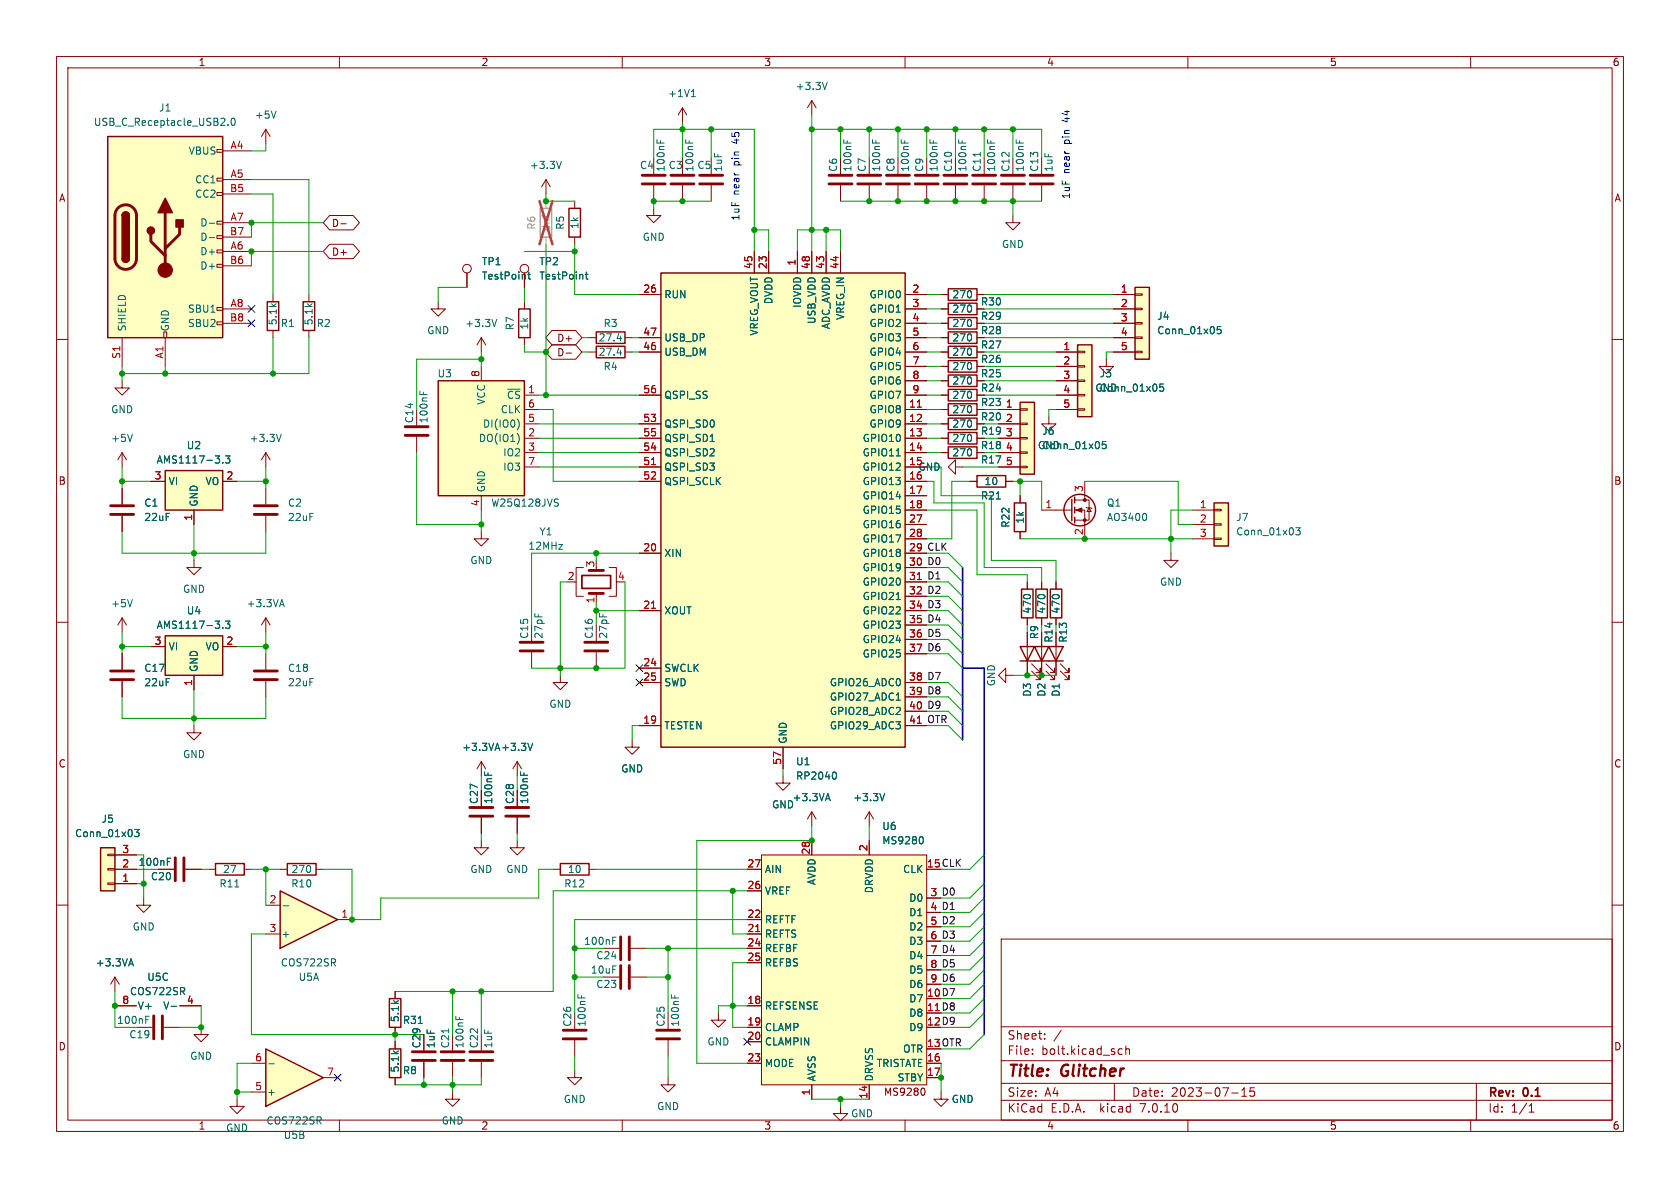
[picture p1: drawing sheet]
<svg xmlns="http://www.w3.org/2000/svg" width="297mm" height="210mm" viewBox="0 0 297 210" stroke-linecap="round" stroke-linejoin="round" font-family="sans-serif">
<g fill="none" stroke="#840000" stroke-width=".18">
<path d="M10 10h277v190h-277zM12 12h273v186h-273zM60 10v2M110 10v2M160 10v2M210 10v2M260 10v2M47 22.9l-.8 1.2M47 22.9v2.5M47 22.9l.8 1.2M148.6 32.8v2.8M153.7 32.8v2.8"/>
<path d="M158.7 32.8v2.8M163.8 32.8v2.8M168.9 32.8v2.8M174 32.8v2.8M179.1 38.1v1.3h1.2l-1.2 1.2-1.3-1.2h1.3M179.1 32.8v2.8M184.1 32.8v2.8M10 60h2M92.7 48.3v2.5M104.1 59.7h1.3M110.5 59.7h1.3M113 59.7h3.8"/>
<path d="M113 52.1h3.8M133.3 44.5v3.8M135.9 44.5v3.8M141 44.5v3.8M143.5 44.5v3.8M146 44.5v3.8M148.6 44.5v3.8M160 59.7h3.8M160 52.1h3.8M160 54.6h3.8M160 57.2h3.8M285 60h2"/>
<path d="M85.1 64.8v2.5M92.7 72.4h2.5M92.7 74.9h2.5M92.7 77.5h2.5M92.7 69.9h2.5M104.1 62.2h1.3M110.5 62.2h1.3M113 62.2h3.8M113 74.9h3.8M113 77.5h3.8M113 69.9h3.8M160 62.2h3.8"/>
<path d="M160 72.4h3.8M160 74.9h3.8M160 77.5h3.8M160 69.9h3.8M160 64.8h3.8M160 67.3h3.8M85.1 94v1.3h1.3l-1.3 1.2-1.3-1.2h1.3M85.1 87.6v2.6M92.7 80h2.5M92.7 82.6h2.5M113 80h3.8M113 82.6h3.8"/>
<path d="M113 85.1h3.8M113 97.8h3.8M160 90.2h3.8M160 92.7h3.8M160 95.3h3.8M160 80h3.8M160 82.6h3.8M160 85.1h3.8M160 87.6h3.8M160 97.8h3.8M180.3 87.6v1.3M180.3 94v1.3"/>
<path d="M184.1 90.2h5.4M190 90.2h1.8v5.1M190 88.4h2.5v3.5h-2.5M191.8 85.1v3.3M192 89.7l.2 .1h.7l.1 .1M192.5 89.8l.4 .6h-.7zM207 97.8v1.3h-1.3l1.3 1.2 1.3-1.2h-1.3M210.8 90.2h3.8M210.8 92.7h3.8M210.8 95.3h3.8M214.6 95.1h1.3v.3h-1.3zM214.6 92.6h1.3v.2h-1.3z"/>
<path d="M214.6 90h1.3v.3h-1.3zM10 110h2M94 115.3v2.8M99.1 119.4v1.3h1.2l-1.2 1.2-1.3-1.2h1.3M101.6 102.9h.3M103.1 100.3h-1.2v5.1h1.2M105.4 104.9v1.8M105.4 115.3v2.8M107.7 100.3h1.3v5.1h-1.3M113 108h3.8M113 118.1h3.8M160 108h3.8"/>
<path d="M160 100.3h3.8M160 102.9h3.8M160 105.4h3.8M160 110.5h3.8M160 113h3.8M160 115.6h3.8M177.8 119.4v-1.3l-1.3 1.3 1.3 1.3v-1.3h1.3M181.6 102.9v1.2M181.6 109.2v1.3M181.6 111.8v7.6M182.4 118.6l1.5 1.5v-.7v.7h-.8M182.4 117.3l1.5 1.6v-.8v.8h-.8"/>
<path d="M184.1 102.9v1.2M184.1 109.2v1.3M184.1 111.8v7.6M184.9 118.6l1.5 1.5v-.7v.7h-.7M184.9 117.3l1.5 1.6v-.8v.8h-.7M186.7 102.9v1.2M186.7 109.2v1.3M186.7 111.8v7.6M187.5 118.6l1.5 1.5v-.7v.7h-.8M187.5 117.3l1.5 1.6v-.8v.8h-.8M285 110h2M85.1 134.6l-.8 1.3"/>
<path d="M85.1 134.6v2.6M85.1 134.6l.8 1.3M91.4 134.6l-.7 1.3M91.4 134.6v2.6M91.4 134.6l.8 1.3M113 128.3h3.8M113 120.7h3.8M138.4 137.2v1.2h1.3l-1.3 1.3-1.2-1.3h1.2M138.4 132.1v3.8M160 128.3h3.8M160 120.7h3.8M160 123.2h3.8"/>
<path d="M160 125.7h3.8M10 160h2M19 151h1.3v.3h-1.3zM19 153.5h1.3v.3h-1.3zM19 156.1h1.3v.2h-1.3zM20.3 153.7h3.8M20.3 156.2h3.8M20.3 151.1h3.8M25.4 158.8v1.2h1.3l-1.3 1.3-1.3-1.3h1.3M27.9 153.7h2.8M32.8 153.7h2.8M85.1 148.6v1.3h1.3l-1.3 1.2-1.3-1.2h1.3"/>
<path d="M85.1 144.5v2.8M91.4 148.6v1.3h1.3l-1.3 1.2-1.2-1.2h1.2M91.4 144.5v2.8M97.8 153.7h1.3M104.1 153.7h1.3M132.1 157.5h2.5M132.1 153.7h2.5M134.6 151.1h29.2v40.7h-29.2zM143.5 143.5l-.8 1.3M143.5 143.5v2.6M143.5 148.6v2.5M143.5 143.5l.8 1.3"/>
<path d="M153.7 143.5l-.8 1.3M153.7 143.5v2.6M153.7 148.6v2.5M153.7 143.5l.7 1.3M163.8 158.8h2.6M285 160h2M20.3 172.7l-.7 1.3M20.3 172.7v2.6M20.3 172.7l.8 1.3M69.8 175.3v1.2M106.7 167.6h2.8M111.5 167.6h2.8"/>
<path d="M132.1 177.8h2.5M132.1 165.1h2.5M132.1 162.6h2.5M132.1 167.6h2.5M132.1 170.2h2.5M163.8 163.8h2.6M163.8 166.4h2.6M163.8 168.9h2.6M163.8 171.5h2.6M163.8 174h2.6M177 166h108v32h-108zM60 198v2"/>
<path d="M69.8 181.6v1.3M69.8 184.2v1.2M69.8 190.5v1.3M74.9 187.7v2.8M80 193v1.3h1.3l-1.3 1.3-1.3-1.3h1.3M80 187.7v2.8M85.1 187.7v2.8M110 198v2M132.1 188h2.5M132.1 181.6h2.5M132.1 184.2h2.5M143.5 191.8v2.5"/>
<path d="M153.7 191.8v2.5M160 198v2M162.9 192.5l.2-.2a.68 .68 0 0 1 .4 .7 .68 .68 0 0 1-.4 .6l-.2-.1-.1-.4zM163.8 188h2.6M163.8 190.5h2.6M166.4 193v1.3h1.2l-1.2 1.3-1.3-1.3h1.3M177 194.5h108M177 191.5h108M177 187.5h108M177 181.5h108M182.5 186.3v.1M182.5 185.5v.1"/>
<path d="M184.7 183.6v.1M184.7 182.8v.1M187.6 182.1l-1.3 2M197 191.5v3M197.8 186.3h.6M197.8 185.5h.6M199 185.5l.2-.1 .4 .1 .1 .9M199 184.9v1.5M210 198v2M217.7 193.2h1.2M219.5 193.8h.9M219.5 192.7l.5-.4v1.5"/>
<path d="M221.7 192.3h-.7v.7l.2-.1h.5l.1 .3-.1 .5-.2 .1-.5-.1M260 198v2M261 191.5v6.5M270.3 196.6h.9M270.3 195.5l.4-.4v1.5"/>
<circle cx="92.7" cy="47.5" r=".76"/>
</g>
<g fill="none" stroke="#006464" stroke-width=".18">
<path d="M48.8 19.6l-.4 1.3M149.2 24.7v.6M149.8 24.9v.4M154.2 24.7v.6M154.9 24.9v.4M159.3 24.7v.6M159.9 24.9v.4M164.4 24.7v.6M165 24.9v.4M169.5 24.7v.6M170.1 24.9v.4M173.3 26.9v.7"/>
<path d="M174.6 24.7v.6M175.2 24.9v.4M179.6 24.7v.6M180.3 24.9v.4M103.5 48.5h.4M103.6 48.1v1.1l.3 .1M109.1 59.8h.8M91.5 74.1a1.49 1.49 0 0 1 0 1.8M91.7 77.1v.9M109.1 62.4h.8M125.6 78h.7M98.2 88.2l.5 .1"/>
<path d="M98.5 88.9l.2 .2-.2 .4M158.4 80.6h.8M202.6 90.9l.1 .3-.1 .7M229.1 93.3h.8l-.5 .5 .4 .1v.5l-.2 .2-.5-.2M158.4 106h.8M85.7 136.4v.6M86.3 136.6v.4M92 136.4v.6M92.6 136.6v.4M94.2 131.4l-.5 1.3M147.6 136.5a.79 .79 0 0 1 0 1.2M158.4 123.8h.8"/>
<path d="M23.8 146.6h.8l-.4 .5 .3 .1v.6l-.2 .1-.5-.1M29.6 152.3h.4M29.6 151.7h.6M146 141.2h.7M146.4 140.3l.4 1.2M156.4 140.3l-.4 1.2M162.9 147.9a.79 .79 0 0 1 0 1.3M22.9 170.4h.6M23.2 169.5l.4 1.3M80.6 179.6v.6M81.2 179.8v.4M108.3 166.3h.4"/>
<path d="M108.3 165.7h.6M74 180.9h.7M79.3 181.9v.7"/>
</g>
<g fill="none" stroke="#840000" stroke-width=".25">
<path d="M105.4 58.7h5.1v2h-5.1zM116.8 48.3h43.2v83.8h-43.2zM77.5 67.3h15.2v20.3h-15.2zM105.4 61.2h5.1v2h-5.1zM179.3 88.9h2.1v5.1h-2.1zM189.5 88.3v3.8M190 87.9v1M190 89.7v1M190 91.4v1.1M214.6 88.9h2.6v7.6h-2.6zM180.3 114.3h2.6l-1.3 2.5zM180.3 116.8h7.7"/>
<path d="M180.6 104.1h2v5.1h-2zM182.9 114.3h2.5l-1.3 2.5zM183.1 104.1h2.1v5.1h-2.1zM185.4 114.3h2.6l-1.3 2.5zM185.7 104.1h2v5.1h-2zM17.8 149.9h2.5v7.6h-2.5zM99.1 152.7h5v2h-5zM68.8 176.5h2.1v5.1h-2.1zM68.8 185.4h2.1v5.1h-2.1z"/>
<circle cx="190.9" cy="90.2" r="2.79"/>
</g>
<g fill="none" stroke="#840000" stroke-width=".51">
<path d="M146.6 32.5h4M146.6 31h4M151.6 32.5h4.1M151.6 31h4.1M156.7 32.5h4.1M156.7 31h4.1M161.8 32.5h4.1M161.8 31h4.1M166.9 32.5h4M166.9 31h4M172 32.5h4M172 31h4"/>
<path d="M177 32.5h4.1M177 31h4.1M182.1 32.5h4.1M182.1 31h4.1M91.9 115.1h4.1M91.9 113.5h4.1M103.4 115.1h4M103.4 113.5h4M104.1 104.9h2.6M104.1 100.8h2.6M31 151.6v4.1M32.5 151.6v4.1"/>
<path d="M83.1 144.3h4M83.1 142.7h4M89.4 144.3h4.1M89.4 142.7h4.1M109.7 165.6v4.1M111.3 165.6v4.1M72.9 187.5h4.1M72.9 185.9h4.1M78 187.5h4M78 185.9h4M83.1 187.5h4M83.1 185.9h4"/>
</g>
<g fill="#ffffc2" stroke="#ffffc2" stroke-width=".18">
<path d="M134.6 151.1h29.2v40.7h-29.2z"/>
<path d="M214.6 88.9h2.6v7.6h-2.6z"/>
<path d="M116.8 48.3h43.2v83.8h-43.2z"/>
<path d="M77.5 67.3h15.2v20.3h-15.2z"/>
<path d="M17.8 149.9h2.5v7.6h-2.5z"/>
</g>
<path d="M162.2 72h.7M115.2 82.1h.7M115.2 107.5h.7M162.2 102.5h.7M162.2 127.9h.7M133.6 164.7h.7" fill="none" stroke="#a90000" stroke-width=".18"/>
<g fill="#840000" stroke="#840000" stroke-width=".18">
<path d="M190.2 90.2l1.1-.4v.8z"/>
<circle cx="191.8" cy="91.9" r=".25"/>
<circle cx="191.8" cy="88.4" r=".25"/>
</g>
<path d="M102.9 101.7h5v2.3h-5z" fill="none" stroke="#840000" stroke-width=".3"/>
<path d="M49.5 157.5l10.2 5.1-10.2 5z" fill="#ffffc2"/>
<path d="M38.1 152.7h5.1v2h-5.1zM49.5 157.5l10.2 5.1-10.2 5zM50.8 152.7h5.1v2h-5.1z" fill="none" stroke="#840000" stroke-width=".25"/>
<g fill="none" stroke="#840000" stroke-width=".18">
<path d="M36.8 153.7h1.3M43.2 153.7h1.2M49.5 153.7h1.3M55.9 153.7h1.2M20.3 177.8h3.8M31.7 177.8h3.9M47 160h2.5M47 165.1h2.5M59.7 162.6h2.5M24.1 181.6h2.8M29 181.6h2.7M35.6 181.6v1.3h1.2l-1.2 1.3-1.3-1.3h1.3"/>
<path d="M41.9 194.3v1.3h1.3l-1.3 1.3-1.3-1.3h1.3"/>
</g>
<path d="M41.5 156.8h.7M25.8 179.6h.6M30.3 177.9h.9M50.1 160.1h.9M25.8 180.3h.4" fill="none" stroke="#006464" stroke-width=".18"/>
<path d="M27.2 179.6v4M28.7 179.6v4" fill="none" stroke="#840000" stroke-width=".51"/>
<path d="M47 185.4l10.1 5.1-10.1 5.1z" fill="#ffffc2"/>
<g fill="none" stroke="#840000" stroke-width=".25">
<path d="M19 24.1h20.4v35.6h-20.4zM21.6 38.1a.64 .64 0 0 1 .6-.6 .64 .64 0 0 1 .7 .6M100.6 36.8h2v5.1h-2zM21.6 45.7a.64 .64 0 0 0 .6 .7 .64 .64 0 0 0 .7-.7M47.2 53.3h2.1v5.1h-2.1zM53.6 53.3h2v5.1h-2zM91.7 54.6h2v5.1h-2zM167.6 53.6h5.1v2h-5.1zM167.6 51.1h5.1v2h-5.1zM167.6 58.7h5.1v2h-5.1zM167.6 56.1h5.1v2.1h-5.1zM200.7 50.8h2.5v12.7h-2.5z"/>
<path d="M167.6 76.5h5.1v2h-5.1zM167.6 73.9h5.1v2h-5.1zM167.6 79h5.1v2h-5.1zM167.6 71.4h5.1v2h-5.1zM167.6 63.8h5.1v2h-5.1zM167.6 66.3h5.1v2h-5.1zM167.6 68.8h5.1v2.1h-5.1zM167.6 61.2h5.1v2h-5.1zM180.3 71.1h2.6v12.7h-2.6zM190.5 61h2.5v12.7h-2.5zM29.2 83.2h10.2v7h-10.2zM172.7 84.1h5.1v2h-5.1z"/>
<path d="M29.2 112.4h10.2v7h-10.2zM47 185.4l10.1 5.1-10.1 5.1z"/>
</g>
<g fill="none" stroke="#840000" stroke-width=".18">
<path d="M120.6 19.1v2.5M120.6 19.1l-.7 1.2M120.6 19.1l.8 1.2M143.5 17.8l-.8 1.3M143.5 17.8v2.5M143.5 17.8l.8 1.3M38.4 39.1h1v.5h-1zM38.4 34h1v.5h-1zM38.4 31.5h1v.5h-1zM38.4 26.4h1v.5h-1zM39.4 26.7h5M39.4 31.8h5"/>
<path d="M39.4 39.4h5M39.4 34.3h5M58.3 38.1h4.1l1.1 1.3-1.1 1.2h-4.1l-1.2-1.2zM60.3 39.6h.9M96.5 31.8l-.7 1.2M96.5 31.8v2.5M96.5 31.8l.8 1.2M101.6 35.6v1.2M115.6 36.8v1.3h1.2l-1.2 1.3-1.3-1.3h1.3M115.6 27.9v2.8M115.6 32.8v2.8M120.6 27.9v2.8"/>
<path d="M120.6 32.8v2.8M125.7 27.9v2.8M125.7 32.8v2.8M21.6 59.7v5.1M29 58.7h.5v1h-.5zM29.2 59.7v5.1M38.4 56.9h1v.5h-1zM38.4 54.4h1v.5h-1zM38.4 46.7h1v.5h-1zM38.4 44.2h1v.5h-1zM38.4 41.7h1v.5h-1zM39.4 44.5h5"/>
<path d="M39.4 54.6h5M39.4 47h5M39.4 41.9h5M39.4 57.2h5M48.3 52.1v1.2M48.3 58.4v1.3M54.6 52.1v1.2M54.6 58.4v1.3M58.3 43.2h4.1l1.1 1.3-1.1 1.2h-4.1l-1.2-1.2zM77.5 53.3v1.3h1.2l-1.2 1.3-1.3-1.3h1.3M82.5 48.3v2.5M85.1 59.7l-.8 1.3"/>
<path d="M85.1 59.7v2.5M85.1 59.7l.8 1.3M92.7 48.3v2.5M92.7 53.3v1.3M92.7 59.7v1.3M97.6 58.4h4.2l1.1 1.3-1.1 1.3h-4.2l-1.1-1.3zM101.6 41.9v1.3M113 52.1h3.8M113 59.7h3.8M133.3 44.5v3.8M135.9 44.5v3.8M141 44.5v3.8"/>
<path d="M143.5 44.5v3.8M146 44.5v3.8M148.6 44.5v3.8M160 54.6h3.8M160 57.2h3.8M160 52.1h3.8M160 59.7h3.8M166.4 54.6h1.2M166.4 57.2h1.2M166.4 52.1h1.2M166.4 59.7h1.2M172.7 54.6h1.3"/>
<path d="M172.7 57.2h1.3M172.7 52.1h1.3M172.7 59.7h1.3M196.8 54.6h3.9M196.8 57.2h3.9M196.8 52.1h3.9M196.8 59.7h3.9M200.7 59.6h1.2v.2h-1.2zM200.7 57h1.2v.3h-1.2zM200.7 54.5h1.2v.2h-1.2zM200.7 51.9h1.2v.3h-1.2zM21.6 67.3v1.3h1.3l-1.3 1.3-1.3-1.3h1.3"/>
<path d="M73.7 77.2v2.8M97.6 61h4.2l1.1 1.2-1.1 1.3h-4.2l-1.1-1.3zM100.1 62.4h.9M113 77.5h3.8M113 74.9h3.8M113 69.9h3.8M113 62.2h3.8M160 77.5h3.8M160 74.9h3.8M160 72.4h3.8M160 64.8h3.8M160 67.3h3.8"/>
<path d="M160 69.9h3.8M160 62.2h3.8M166.4 77.5h1.2M166.4 74.9h1.2M166.4 72.4h1.2M166.4 64.8h1.2M166.4 67.3h1.2M166.4 69.9h1.2M166.4 62.2h1.2M172.7 77.5h1.3M172.7 74.9h1.3M172.7 72.4h1.3"/>
<path d="M172.7 64.8h1.3M172.7 67.3h1.3M172.7 69.9h1.3M172.7 62.2h1.3M176.5 77.5h3.8M176.5 74.9h3.8M176.5 72.4h3.8M180.3 79.9h1.3v.2h-1.3zM180.3 77.3h1.3v.3h-1.3zM180.3 74.8h1.3v.3h-1.3zM180.3 72.3h1.3v.2h-1.3zM185.4 73.7v1.2h-1.3l1.3 1.3 1.3-1.3h-1.3"/>
<path d="M186.7 72.4h3.8M186.7 64.8h3.8M186.7 67.3h3.8M186.7 69.9h3.8M186.7 62.2h3.8M190.5 72.3h1.3v.2h-1.3zM190.5 69.7h1.3v.3h-1.3zM190.5 67.2h1.3v.2h-1.3zM190.5 64.6h1.3v.3h-1.3zM190.5 62.1h1.3v.3h-1.3zM195.6 63.5v1.3h-1.3l1.3 1.2 1.2-1.2h-1.2M196.8 62.2h3.9"/>
<path d="M200.7 62.1h1.2v.3h-1.2zM21.6 80v2.6M21.6 86.4v2.8M21.6 91.2v2.8M21.6 80l-.8 1.3M21.6 80l.8 1.3M26.7 85.1h2.5M34.3 99.1v1.2h1.3l-1.3 1.3-1.3-1.3h1.3M34.3 90.2v2.5M39.4 85.1h2.5M47 80v2.6M47 86.4v2.8"/>
<path d="M47 91.2v2.8M47 80l-.8 1.3M47 80l.8 1.3M113 85.1h3.8M113 80h3.8M113 82.6h3.8M113 97.8h3.8M160 85.1h3.8M160 80h3.8M160 82.6h3.8M160 87.6h3.8M160 90.2h3.8"/>
<path d="M160 97.8h3.8M160 92.7h3.8M160 95.3h3.8M166.4 80h1.2M168.9 82.6v1.2l-1.3-1.2 1.3-1.3v1.3h1.3M171.4 85.1h1.3M172.7 80h1.3M176.5 80h3.8M176.5 82.6h3.8M177.8 85.1h1.3M180.3 82.4h1.3v.3h-1.3zM180.3 87.6v1.3"/>
<path d="M180.3 94v1.3M21.6 109.2v2.6M21.6 115.6v2.8M21.6 109.2l-.8 1.3M21.6 109.2l.8 1.3M26.7 114.3h2.5M34.3 119.4v2.5M39.4 114.3h2.5M47 109.2v2.6M47 115.6v2.8M47 109.2l-.8 1.3M47 109.2l.8 1.3"/>
<path d="M113 108h3.8M113 118.1h3.8M160 108h3.8M160 100.3h3.8M160 102.9h3.8M160 105.4h3.8M160 110.5h3.8M160 113h3.8M160 115.6h3.8M181.6 102.9v1.2M181.6 109.2v1.3M181.6 111.8v2.5"/>
<path d="M181.6 116.8v2.6M184.1 102.9v1.2M184.1 109.2v1.3M184.1 111.8v2.5M184.1 116.8v2.6M186.7 102.9v1.2M186.7 109.2v1.3M186.7 111.8v2.5M186.7 116.8v2.6M21.6 120.4v2.8M34.3 128.3v1.2h1.3l-1.3 1.3-1.3-1.3h1.3M47 120.4v2.8"/>
<path d="M111.8 130.8v1.3h1.2l-1.2 1.3-1.3-1.3h1.3M113 128.3h3.8M113 120.7h3.8M138.4 132.1v3.8M160 128.3h3.8M160 120.7h3.8M160 123.2h3.8M160 125.7h3.8M20.3 153.7h3.8M20.3 156.2h3.8M20.3 151.1h3.8M27.9 153.7h2.8"/>
<path d="M32.8 153.7h2.8M85.1 144.5v2.8M91.4 144.5v2.8M132.1 153.7h2.5M132.1 157.5h2.5M143.5 148.6v2.5M153.7 148.6v2.5M163.8 158.8h2.6M20.3 177.8h3.8M31.7 177.8h3.9M69.8 175.3v1.2M106.7 172.7h2.8"/>
<path d="M111.5 172.7h2.8M127 179.1v1.2h1.3l-1.3 1.3-1.3-1.3h1.3M132.1 177.8h2.5M132.1 165.1h2.5M132.1 162.6h2.5M132.1 167.6h2.5M132.1 170.2h2.5M163.8 163.8h2.6M163.8 166.4h2.6M163.8 168.9h2.6M163.8 171.5h2.6M163.8 174h2.6"/>
<path d="M44.4 193h2.6M44.4 188h2.6M57.1 190.5h2.6M69.8 181.6v1.3M69.8 184.2v1.2M69.8 190.5v1.3M74.9 187.7v2.8M101.6 189.2v1.3h1.3l-1.3 1.3-1.3-1.3h1.3M101.6 183.9v2.8M118.1 190.5v1.3h1.3l-1.3 1.2-1.3-1.2h1.3M118.1 183.9v2.8M132.1 188h2.5"/>
<path d="M132.1 181.6h2.5M132.1 184.2h2.5M143.5 191.8v2.5M148.6 195.6v1.3h1.3l-1.3 1.2-1.3-1.2h1.3M153.7 191.8v2.5M163.8 188h2.6M163.8 190.5h2.6"/>
<circle cx="82.5" cy="47.5" r=".76"/>
</g>
<g fill="none" stroke="#006464" stroke-width=".18">
<path d="M122.2 17.1h.7M122.3 16.1l.3-.3v1.3M146.2 14.5l-.4 1.3M37 39.5h1M40.3 22v.2M41 21l.2-.1a.68 .68 0 0 1 .4 .6 .68 .68 0 0 1-.4 .7l-.2-.2-.1-.3zM99.2 28.5l-.4 1.3M116.1 24.7v.6M116.8 24.9v.4M121.2 24.7v.6M121.8 24.9v.4M37 42h1"/>
<path d="M87.8 56.5l-.4 1.2M93.3 48.5h.5M93.5 48.1v1.1l.3 .1M103.5 48.5h.4M103.6 48.1v1.1l.3 .1M215.8 57.7h-.6v.6l.1-.1 .5 .1 .1 .2-.1 .4-.2 .1-.4-.1M23.4 76.8l-.4 1.2M49.7 76.8l-.4 1.2M74.2 69.1v.6M74.8 69.3v.4M125.6 78h.7M195.5 78h-.6l-.1 .7 .2-.2 .4 .1 .2 .2-.1 .4-.2 .1-.5-.1"/>
<path d="M205.7 67.9h-.6l-.1 .6 .2-.1h.4l.1 .2v.4l-.2 .2-.5-.2M39.4 81.7v.2M39.9 80.6h.7l-.4 .5 .4 .1v.5l-.2 .2-.5-.2M158.4 80.6h.8M176.1 88.2h.8M23.4 106l-.4 1.3M39.4 110.9v.2M39.9 109.8h.7l-.4 .5 .4 .1v.5l-.2 .2-.5-.2M49.5 106.9h.6M49.8 106l.5 1.3M158.4 106h.8M85.7 136.4v.6"/>
<path d="M86.3 136.6v.4M92 136.4v.6M92.6 136.6v.4M94.2 131.4l-.5 1.3M147.6 136.5a.79 .79 0 0 1 0 1.2M158.4 123.8h.8M23.8 146.6h.8l-.4 .5 .3 .1v.6l-.2 .1-.5-.1M29.6 152.3h.4M29.6 151.7h.6M146 141.2h.7M146.4 140.3l.4 1.2M156.4 140.3l-.4 1.2"/>
<path d="M162.9 147.9a.79 .79 0 0 1 0 1.3M22.9 170.4h.6M23.2 169.5l.4 1.3M30.3 177.9h.9M102.2 175.8v.6M102.8 176v.4M118.7 175.8v.6M119.3 176v.4M47.5 188.1h1M74 180.9h.7"/>
</g>
<g fill="none" stroke="#840000" stroke-width=".51">
<path d="M20.9 36.8a1.91 1.91 0 0 1 2.1-.5 1.91 1.91 0 0 1 1.1 1.8v7.6a1.91 1.91 0 0 1-1.9 1.9 1.91 1.91 0 0 1-1.9-1.9v-7.8l.2-.6zM29.2 37.6v10.2M113.5 32.5h4.1M113.5 31h4.1M118.6 32.5h4.1M118.6 31h4.1M123.7 32.5h4.1M123.7 31h4.1M26.7 41.4v1.3l2.5 2.5M31.7 40.1v1.3l-2.5 2.5M71.6 77h4.1M71.6 75.4h4.1"/>
<path d="M19.6 90.9h4M19.6 89.4h4M45 90.9h4M45 89.4h4M19.6 118.6h4M45 118.6h4M19.6 120.1h4M45 120.1h4M109.7 170.7v4.1M111.3 170.7v4.1M99.6 183.6h4M99.6 182.1h4"/>
<path d="M116.1 183.6h4M116.1 182.1h4"/>
</g>
<g fill="#ffffc2" stroke="#ffffc2" stroke-width=".18">
<path d="M19 24.1h20.4v35.6h-20.4z"/>
<path d="M180.3 71.1h2.6v12.7h-2.6z"/>
<path d="M29.2 83.2h10.2v7h-10.2z"/>
<path d="M29.2 112.4h10.2v7h-10.2z"/>
<path d="M200.7 50.8h2.5v12.7h-2.5z"/>
<path d="M190.5 61h2.5v12.7h-2.5z"/>
</g>
<g fill="#840000" stroke="#840000" stroke-width=".25">
<path d="M21.6 45.7h1.3a.64 .64 0 0 1-.7 .7 .64 .64 0 0 1-.6-.7z"/>
<path d="M21.6 38.1h1.3v7.6h-1.3z"/>
<path d="M21.8 37.7a.64 .64 0 0 1 .7-.2 .64 .64 0 0 1 .4 .6h-1.3z"/>
<path d="M29.2 35.1l1.3 2.5h-2.6z"/>
<path d="M31.1 38.9h1.3v1.2h-1.3z"/>
<circle cx="26.7" cy="40.8" r=".63"/>
</g>
<circle cx="29.2" cy="47.8" r="1.27" fill="#840000" stroke="#840000" stroke-width=".18"/>
<path d="M95.5 36.8h2v5.1h-2z" fill="none" stroke="#a1a1a1" stroke-width=".25"/>
<path d="M96.5 35.6v1.2M96.5 41.9v1.3" fill="none" stroke="#a1a1a1" stroke-width=".18"/>
<path d="M95.4 35.6l2.3 7.6M97.7 35.6l-2.3 7.6" fill="none" stroke="#eb3a3d" stroke-width=".46"/>
<path d="M170.2 118.1h3.8v64.8M170.2 100.3v30.5" fill="none" stroke="#000084" stroke-width=".3"/>
<g fill="none" stroke="#009600" stroke-width=".18">
<path d="M44.4 31.8h10.2v20.3M44.4 34.3h3.9v17.8M47 25.4v1.3h-2.6M57.1 39.4h-12.7v2.5M96.5 34.3v1.3h5.1M115.6 27.9v-5h17.7v21.6M120.6 21.6v6.3M125.7 35.6h-10.1v1.2M125.7 22.9v5M143.5 22.9h40.6v5M143.5 20.3v24.2M148.6 35.6h35.5"/>
<path d="M148.6 22.9v5M153.7 22.9v5M158.7 22.9v5M163.8 22.9v5M168.9 22.9v5M174 22.9v5M179.1 22.9v5M179.1 35.6v2.5M48.3 59.7v6.3M54.6 59.7v6.3h-33M57.1 44.5h-12.7v2.5M82.5 50.8h-5v2.5"/>
<path d="M92.7 44.5h8.9M92.7 50.8v2.5M96.5 43.2v26.7M101.6 43.2v8.9h11.4M102.9 59.7h1.2M111.8 59.7h1.2M133.3 40.6h2.6v3.9M141 44.5v-3.9h7.6v3.9M146 40.6v3.9M163.8 54.6h2.6M163.8 57.2h2.6M163.8 52.1h2.6"/>
<path d="M163.8 59.7h2.6M174 54.6h22.8M174 57.2h22.8M174 52.1h22.8M174 59.7h22.8M21.6 64.8v2.5M29.2 64.8v1.2M85.1 62.2v2.6M85.1 63.5h-11.4v8.9M92.7 61v1.2h3.8M95.2 72.4h2.6v12.7h15.2M95.2 69.9h17.8"/>
<path d="M95.2 74.9h17.8M95.2 77.5h17.8M102.9 62.2h1.2M111.8 62.2h1.2M163.8 62.2h2.6M163.8 64.8h2.6M163.8 67.3h2.6M163.8 72.4h2.6M163.8 69.9h2.6M163.8 74.9h2.6M163.8 77.5h2.6M174 62.2h12.7"/>
<path d="M174 64.8h12.7M174 67.3h12.7M174 69.9h12.7M186.7 72.4h-1.3v1.3M196.8 62.2h-1.2v1.3M21.6 82.6v3.8M21.6 94v3.8h25.4v-3.8M21.6 85.1h5.1M34.3 92.7v6.4M41.9 85.1h5.1M47 82.6v3.8M73.7 80v12.7h11.4"/>
<path d="M85.1 90.2v3.8M95.2 82.6h17.8M95.2 80h17.8M105.4 97.8v1.3M113 97.8h-19v12.7M163.8 85.1h1.3v3.8h8.9v11.4h10.1v2.6M163.8 97.8h3.8l2.6 2.5M163.8 90.2h8.9v11.4h8.9v1.3M163.8 80h2.6M166.4 82.6v5h8.9v11.5h11.4v3.8M170.2 82.6h6.3M171.4 85.1h-3.1v10.2h-4.5"/>
<path d="M179.1 85.1h5v5.1M180.3 95.3h30.5M180.3 85.1v2.5M191.8 85.1h16.5v7.6h2.5M210.8 90.2h-3.8v7.6M21.6 111.8v3.8M21.6 114.3h5.1M41.9 114.3h5.1M47 111.8v3.8M100.3 102.9h-1.2v16.5M105.4 108h7.6M105.4 106.7v3.8"/>
<path d="M110.5 102.9v15.2h-16.5M163.8 105.4h3.8l2.6 2.6M163.8 108h3.8l2.6 2.5M163.8 102.9h3.8l2.6 2.5M163.8 100.3h3.8l2.6 2.6M163.8 115.6h3.8l2.6 2.5M163.8 113h3.8l2.6 2.6M163.8 110.5h3.8l2.6 2.5M179.1 119.4h7.6M181.6 110.5v1.3M21.6 123.2v3.8h25.4v-3.8M34.3 121.9v6.4"/>
<path d="M85.1 137.2v2.5M91.4 137.2v2.5M113 128.3h-1.2v2.5M138.4 135.9v1.3M163.8 120.7h3.8l2.6 2.5M163.8 125.7h3.8l2.6 2.6M163.8 123.2h3.8l2.6 2.5M163.8 128.3h3.8l2.6 2.5M24.1 153.7h3.8M24.1 151.1h1.3v7.7M24.1 156.2h1.3M35.6 153.7h1.2"/>
<path d="M44.4 153.7h5.1M47 153.7v6.3M57.1 153.7h5.1v8.9h5.1v-3.8h27.9v-5.1h2.6M85.1 147.3v1.3M91.4 147.3v1.3M105.4 153.7h26.7M129.5 157.5v7.6h2.6M132.1 157.5h-34.3v17.8h-28M143.5 146.1v2.5h-20.3v39.4h8.9M153.7 146.1v2.5M174 151.1l-2.6 2.6h-5M174 156.2l-2.6 2.6h-5"/>
<path d="M174 158.8l-2.6 2.5h-5M20.3 175.3v6.3h3.8M35.6 177.8v3.8h-3.9M47 165.1h-2.6v17.8h30.5M80 175.3v7.6M85.1 175.3v7.6M101.6 167.6h5.1M101.6 172.7h5.1M114.3 167.6h17.8M114.3 172.7h3.8M118.1 167.6v11.5M132.1 170.2h-2.6v11.4h2.6"/>
<path d="M132.1 162.6h-30.5v16.5M132.1 177.8h-5.1v1.3M174 179.1l-2.6 2.5h-5M174 174l-2.6 2.5h-5M174 176.5l-2.6 2.6h-5M174 168.9l-2.6 2.6h-5M174 161.3l-2.6 2.5h-5M174 166.4l-2.6 2.5h-5M174 163.8l-2.6 2.6h-5M174 171.5l-2.6 2.5h-5M41.9 193h2.5M44.4 188h-2.5v6.3"/>
<path d="M69.8 182.9v1.3M74.9 190.5v1.3M80 190.5v2.5M85.1 190.5v1.3h-15.3M101.6 186.7v2.5M118.1 186.7v3.8M143.5 194.3h10.2M148.6 194.3v1.3M166.4 188v5M174 182.9l-2.6 2.5h-5"/>
</g>
<path d="M43.8 54l1.3 1.2M43.8 56.5l1.3 1.3M45.1 54l-1.3 1.2M45.1 56.5l-1.3 1.3M112.4 117.5l1.2 1.2M113.6 117.5l-1.2 1.2M112.4 120l1.2 1.3M113.6 120l-1.2 1.3M59.1 189.9l1.2 1.2M60.3 189.9l-1.2 1.2M131.5 183.5l1.2 1.3M132.7 183.5l-1.2 1.3" fill="none" stroke="#000084" stroke-width=".18"/>
<path d="M162.2 72h.7M115.2 82.1h.7M115.2 107.5h.7M162.2 102.5h.7M162.2 127.9h.7M133.6 164.7h.7" fill="none" stroke="#a90000" stroke-width=".18"/>
<g fill="#009600" stroke="#009600" stroke-width=".18">
<circle cx="168.9" cy="22.9" r=".46"/>
<circle cx="163.8" cy="22.9" r=".46"/>
<circle cx="174" cy="22.9" r=".46"/>
<circle cx="174" cy="35.6" r=".46"/>
<circle cx="168.9" cy="35.6" r=".46"/>
<circle cx="179.1" cy="35.6" r=".46"/>
<circle cx="179.1" cy="22.9" r=".46"/>
<circle cx="163.8" cy="35.6" r=".46"/>
<circle cx="191.8" cy="95.3" r=".46"/>
<circle cx="180.3" cy="85.1" r=".46"/>
<circle cx="207" cy="95.3" r=".46"/>
<circle cx="153.7" cy="22.9" r=".46"/>
<circle cx="148.6" cy="22.9" r=".46"/>
<circle cx="158.7" cy="35.6" r=".46"/>
<circle cx="153.7" cy="35.6" r=".46"/>
<circle cx="158.7" cy="22.9" r=".46"/>
<circle cx="146" cy="40.6" r=".46"/>
<circle cx="101.6" cy="172.7" r=".46"/>
<circle cx="101.6" cy="167.6" r=".46"/>
<circle cx="118.1" cy="167.6" r=".46"/>
<circle cx="118.1" cy="172.7" r=".46"/>
<circle cx="143.5" cy="22.9" r=".46"/>
<circle cx="143.5" cy="40.6" r=".46"/>
<circle cx="125.7" cy="22.9" r=".46"/>
<circle cx="120.6" cy="22.9" r=".46"/>
<circle cx="133.3" cy="40.6" r=".46"/>
<circle cx="120.6" cy="35.6" r=".46"/>
<circle cx="115.6" cy="35.6" r=".46"/>
<circle cx="96.5" cy="35.6" r=".46"/>
<circle cx="101.6" cy="44.5" r=".46"/>
<circle cx="21.6" cy="114.3" r=".46"/>
<circle cx="47" cy="85.1" r=".46"/>
<circle cx="47" cy="114.3" r=".46"/>
<circle cx="34.3" cy="127" r=".46"/>
<circle cx="21.6" cy="85.1" r=".46"/>
<circle cx="21.6" cy="66" r=".46"/>
<circle cx="29.2" cy="66" r=".46"/>
<circle cx="34.3" cy="97.8" r=".46"/>
<circle cx="96.5" cy="69.9" r=".46"/>
<circle cx="96.5" cy="62.2" r=".46"/>
<circle cx="85.1" cy="63.5" r=".46"/>
<circle cx="44.4" cy="44.5" r=".46"/>
<circle cx="48.3" cy="66" r=".46"/>
<circle cx="44.4" cy="39.4" r=".46"/>
<circle cx="41.9" cy="193" r=".46"/>
<circle cx="47" cy="153.7" r=".46"/>
<circle cx="35.6" cy="181.6" r=".46"/>
<circle cx="62.2" cy="162.6" r=".46"/>
<circle cx="25.4" cy="156.2" r=".46"/>
<circle cx="20.3" cy="177.8" r=".46"/>
<circle cx="99.1" cy="118.1" r=".46"/>
<circle cx="105.4" cy="118.1" r=".46"/>
<circle cx="105.4" cy="97.8" r=".46"/>
<circle cx="85.1" cy="92.7" r=".46"/>
<circle cx="105.4" cy="108" r=".46"/>
<circle cx="74.9" cy="191.8" r=".46"/>
<circle cx="85.1" cy="175.3" r=".46"/>
<circle cx="80" cy="175.3" r=".46"/>
<circle cx="80" cy="191.8" r=".46"/>
<circle cx="69.8" cy="182.9" r=".46"/>
<circle cx="148.6" cy="194.3" r=".46"/>
<circle cx="129.5" cy="177.8" r=".46"/>
<circle cx="166.4" cy="190.5" r=".46"/>
<circle cx="181.6" cy="119.4" r=".46"/>
<circle cx="184.1" cy="119.4" r=".46"/>
<circle cx="129.5" cy="157.5" r=".46"/>
<circle cx="143.5" cy="148.6" r=".46"/>
</g>
<g font-size="2.8" fill="#840000">
<text x="178" y="190.9">Title:</text>
<text x="187.7" y="190.9">Glitcher</text>
</g>
<g font-size="2.1" fill="#840000">
<text x="178" y="184">Sheet:</text>
<text x="178" y="186.7">File:</text>
<text x="184.1" y="186.7">bolt.kicad_sch</text>
<text x="178" y="196.9">KiCad</text>
<text x="178" y="194.1">Size:</text>
<text x="184.7" y="194.1">A4</text>
<text x="185.7" y="196.9">E.D.A.</text>
<text x="194.6" y="196.9">kicad</text>
<text x="200" y="194.1">Date:</text>
<text x="201.8" y="196.9">7.0.10</text>
<text x="207" y="194.1">2023-07-15</text>
<text x="263" y="194.3">Rev:</text>
<text x="263" y="196.9">Id:</text>
<text x="267.1" y="196.9">1/1</text>
<text x="269.4" y="194.3">0.1</text>
</g>
<g font-size="1.8" fill="#840000">
<text x="35" y="11.9">1</text>
<text x="85" y="11.9">2</text>
<text x="135" y="11.9">3</text>
<text x="185" y="11.9">4</text>
<text x="235" y="11.9">5</text>
<text x="285" y="11.9">6</text>
<text x="10.3" y="35.9">A</text>
<text x="285.3" y="35.9">A</text>
<text x="58.6" y="40.3">D-</text>
<text x="58.6" y="45.4">D+</text>
<text x="98.4" y="63.2">D-</text>
<text x="98.4" y="60.6">D+</text>
<text x="10.3" y="85.9">B</text>
<text x="285.3" y="85.9">B</text>
<text x="10.3" y="135.9">C</text>
<text x="285.3" y="135.9">C</text>
<text x="84.7" y="142.2" transform="rotate(-90 84.7 142.2)">C27</text>
<text x="91" y="142.2" transform="rotate(-90 91 142.2)">C28</text>
<text x="163.8" y="153.4">15 CLK</text>
<text x="164.4" y="161">4 D1</text>
<text x="163.8" y="176.3">10 D7</text>
<text x="10.3" y="185.9">D</text>
<text x="74.5" y="185.4" transform="rotate(-90 74.5 185.4)">C29</text>
<text x="163.8" y="181.4">12 D9</text>
<text x="163.8" y="185.2">13 OTR</text>
<text x="285.3" y="185.9">D</text>
<text x="155.6" y="193.9">MS9280</text>
<text x="35" y="199.9">1</text>
<text x="85" y="199.9">2</text>
<text x="135" y="199.9">3</text>
<text x="185" y="199.9">4</text>
<text x="235" y="199.9">5</text>
<text x="285" y="199.9">6</text>
</g>
<g font-size="1.8" fill="#006464">
<text x="118" y="17.4">+1V1</text>
<text x="140.6" y="16.1">+3.3V</text>
<text x="16.5" y="22.5">USB_C_Receptacle_USB2.0</text>
<text x="28" y="19.9">J1</text>
<text x="45" y="21.2">+5V</text>
<text x="33.3" y="27.5">VBUS</text>
<text x="34.4" y="32.6">CC1</text>
<text x="34.4" y="35.2">CC2</text>
<text x="93.6" y="30.1">+3.3V</text>
<text x="113" y="30.1">C4</text>
<text x="117.7" y="30.5" transform="rotate(-90 117.7 30.5)">100nF</text>
<text x="118.1" y="30.1">C3</text>
<text x="122.8" y="30.5" transform="rotate(-90 122.8 30.5)">100nF</text>
<text x="123.2" y="30.1">C5</text>
<text x="127.9" y="30.5" transform="rotate(-90 127.9 30.5)">1uF</text>
<text x="148.2" y="30.5" transform="rotate(-90 148.2 30.5)">C6</text>
<text x="150.7" y="30.5" transform="rotate(-90 150.7 30.5)">100nF</text>
<text x="153.3" y="30.5" transform="rotate(-90 153.3 30.5)">C7</text>
<text x="155.8" y="30.5" transform="rotate(-90 155.8 30.5)">100nF</text>
<text x="158.3" y="30.5" transform="rotate(-90 158.3 30.5)">C8</text>
<text x="160.9" y="30.5" transform="rotate(-90 160.9 30.5)">100nF</text>
<text x="163.4" y="30.5" transform="rotate(-90 163.4 30.5)">C9</text>
<text x="166" y="30.5" transform="rotate(-90 166 30.5)">100nF</text>
<text x="168.5" y="30.5" transform="rotate(-90 168.5 30.5)">C10</text>
<text x="171" y="30.5" transform="rotate(-90 171 30.5)">100nF</text>
<text x="173.6" y="30.5" transform="rotate(-90 173.6 30.5)">C11</text>
<text x="176.1" y="30.5" transform="rotate(-90 176.1 30.5)">100nF</text>
<text x="178.7" y="30.5" transform="rotate(-90 178.7 30.5)">C12</text>
<text x="181.2" y="30.5" transform="rotate(-90 181.2 30.5)">100nF</text>
<text x="183.7" y="30.5" transform="rotate(-90 183.7 30.5)">C13</text>
<text x="186.3" y="30.5" transform="rotate(-90 186.3 30.5)">1uF</text>
<text x="35.3" y="40.2">D-</text>
<text x="99.9" y="40.7" transform="rotate(-90 99.9 40.7)">R5</text>
<text x="102.5" y="40.6" transform="rotate(-90 102.5 40.6)">1k</text>
<text x="35.3" y="45.3">D+</text>
<text x="35.3" y="47.9">D+</text>
<text x="35.3" y="42.8">D-</text>
<text x="85.1" y="47.1">TP1</text>
<text x="95.3" y="47.1">TP2</text>
<text x="113.5" y="42.8">GND</text>
<text x="177" y="44">GND</text>
<text x="85.1" y="49.6">TestPoint</text>
<text x="95.3" y="49.6">TestPoint</text>
<text x="117.3" y="52.9">RUN</text>
<text x="136.8" y="53.9" transform="rotate(-90 136.8 53.9)">DVDD</text>
<text x="153.6" y="52.9">GPIO0</text>
<text x="168.3" y="52.9">270</text>
<text x="22.5" y="58.7" transform="rotate(-90 22.5 58.7)">SHIELD</text>
<text x="30.1" y="58.7" transform="rotate(-90 30.1 58.7)">GND</text>
<text x="33.1" y="55.5">SBU1</text>
<text x="33.1" y="58">SBU2</text>
<text x="49.1" y="57.6" transform="rotate(-90 49.1 57.6)">5.1k</text>
<text x="49.5" y="58">R1</text>
<text x="55.5" y="57.6" transform="rotate(-90 55.5 57.6)">5.1k</text>
<text x="55.9" y="58">R2</text>
<text x="75.4" y="59.3">GND</text>
<text x="82.1" y="58">+3.3V</text>
<text x="91" y="58.5" transform="rotate(-90 91 58.5)">R7</text>
<text x="93.6" y="58.4" transform="rotate(-90 93.6 58.4)">1k</text>
<text x="106.6" y="58">R3</text>
<text x="134.2" y="59.4" transform="rotate(-90 134.2 59.4)">VREG_VOUT</text>
<text x="141.8" y="54.5" transform="rotate(-90 141.8 54.5)">IOVDD</text>
<text x="144.4" y="57.4" transform="rotate(-90 144.4 57.4)">USB_VDD</text>
<text x="146.9" y="58.3" transform="rotate(-90 146.9 58.3)">ADC_AVDD</text>
<text x="149.5" y="56.7" transform="rotate(-90 149.5 56.7)">VREG_IN</text>
<text x="153.6" y="55.5">GPIO1</text>
<text x="153.6" y="58">GPIO2</text>
<text x="168.3" y="55.5">270</text>
<text x="168.3" y="58">270</text>
<text x="173.3" y="56.7">R29</text>
<text x="173.3" y="54.2">R30</text>
<text x="173.3" y="59.3">R28</text>
<text x="204.5" y="56.7">J4</text>
<text x="204.5" y="59.3">Conn_01x05</text>
<text x="105.7" y="60.6">27.4</text>
<text x="105.7" y="63.1">27.4</text>
<text x="106.6" y="65.6">R4</text>
<text x="117.3" y="63.1">USB_DM</text>
<text x="117.3" y="60.6">USB_DP</text>
<text x="153.6" y="60.6">GPIO3</text>
<text x="153.6" y="63.1">GPIO4</text>
<text x="153.6" y="65.6">GPIO5</text>
<text x="168.3" y="65.6">270</text>
<text x="168.3" y="63.1">270</text>
<text x="168.3" y="60.6">270</text>
<text x="173.3" y="64.4">R26</text>
<text x="173.3" y="61.8">R27</text>
<text x="77.3" y="66.9">U3</text>
<text x="86" y="71.6" transform="rotate(-90 86 71.6)">VCC</text>
<text x="89.5" y="70.7">~{CS}</text>
<text x="117.3" y="70.7">QSPI_SS</text>
<text x="153.6" y="68.2">GPIO6</text>
<text x="153.6" y="70.7">GPIO7</text>
<text x="168.3" y="68.2">270</text>
<text x="168.3" y="70.7">270</text>
<text x="173.3" y="66.9">R25</text>
<text x="173.3" y="69.4">R24</text>
<text x="173.3" y="72">R23</text>
<text x="193.5" y="69.4">GND</text>
<text x="194.3" y="66.9">J3</text>
<text x="194.3" y="69.4">Conn_01x05</text>
<text x="19.6" y="73.3">GND</text>
<text x="73.3" y="74.9" transform="rotate(-90 73.3 74.9)">C14</text>
<text x="75.8" y="74.9" transform="rotate(-90 75.8 74.9)">100nF</text>
<text x="85.3" y="75.8">DI(IO0)</text>
<text x="88.4" y="73.3">CLK</text>
<text x="117.3" y="75.8">QSPI_SD0</text>
<text x="153.6" y="73.3">GPIO8</text>
<text x="153.6" y="75.8">GPIO9</text>
<text x="168.3" y="75.8">270</text>
<text x="168.3" y="73.3">270</text>
<text x="173.3" y="77.1">R19</text>
<text x="173.3" y="74.5">R20</text>
<text x="184.2" y="77.1">J6</text>
<text x="19.6" y="78.3">+5V</text>
<text x="27.6" y="82.1">AMS1117-3.3</text>
<text x="32.9" y="79.6">U2</text>
<text x="44" y="78.3">+3.3V</text>
<text x="84.6" y="78.3">DO(IO1)</text>
<text x="88.9" y="80.9">IO2</text>
<text x="88.9" y="83.4">IO3</text>
<text x="117.3" y="83.4">QSPI_SD3</text>
<text x="117.3" y="80.9">QSPI_SD2</text>
<text x="117.3" y="78.3">QSPI_SD1</text>
<text x="152.4" y="78.3">GPIO10</text>
<text x="152.4" y="80.9">GPIO11</text>
<text x="152.4" y="83.4">GPIO12</text>
<text x="162.3" y="83.4">GND</text>
<text x="168.3" y="78.3">270</text>
<text x="168.3" y="80.9">270</text>
<text x="173.3" y="79.6">R18</text>
<text x="173.3" y="82.1">R17</text>
<text x="183.4" y="79.6">GND</text>
<text x="184.2" y="79.6">Conn_01x05</text>
<text x="25.4" y="89.8">C1</text>
<text x="29.7" y="86">VI</text>
<text x="35.2" y="89.7" transform="rotate(-90 35.2 89.7)">GND</text>
<text x="36.2" y="86">VO</text>
<text x="50.8" y="89.8">C2</text>
<text x="86" y="87.1" transform="rotate(-90 86 87.1)">GND</text>
<text x="86.8" y="89.8">W25Q128JVS</text>
<text x="117.3" y="86">QSPI_SCLK</text>
<text x="152.4" y="86">GPIO13</text>
<text x="152.4" y="88.5">GPIO14</text>
<text x="173.3" y="88.5">R21</text>
<text x="173.9" y="86">10</text>
<text x="195.6" y="89.8">Q1</text>
<text x="25.4" y="92.3">22uF</text>
<text x="50.8" y="92.3">22uF</text>
<text x="95.3" y="94.8">Y1</text>
<text x="152.4" y="91">GPIO15</text>
<text x="152.4" y="93.6">GPIO16</text>
<text x="178.7" y="93.4" transform="rotate(-90 178.7 93.4)">R22</text>
<text x="181.2" y="92.7" transform="rotate(-90 181.2 92.7)">1k</text>
<text x="195.6" y="92.3">AO3400</text>
<text x="218.4" y="92.3">J7</text>
<text x="218.4" y="94.8">Conn_01x03</text>
<text x="83.1" y="99.9">GND</text>
<text x="93.3" y="97.4">12MHz</text>
<text x="117.3" y="98.7">XIN</text>
<text x="152.4" y="96.1">GPIO17</text>
<text x="152.4" y="98.7">GPIO18</text>
<text x="152.4" y="101.2">GPIO19</text>
<text x="19.6" y="107.5">+5V</text>
<text x="32.3" y="105">GND</text>
<text x="43.5" y="107.5">+3.3VA</text>
<text x="152.4" y="103.7">GPIO20</text>
<text x="152.4" y="106.3">GPIO21</text>
<text x="205" y="103.7">GND</text>
<text x="27.6" y="111.4">AMS1117-3.3</text>
<text x="32.9" y="108.8">U4</text>
<text x="93.6" y="113" transform="rotate(-90 93.6 113)">C15</text>
<text x="96.1" y="113" transform="rotate(-90 96.1 113)">27pF</text>
<text x="105" y="113" transform="rotate(-90 105 113)">C16</text>
<text x="107.5" y="113" transform="rotate(-90 107.5 113)">27pF</text>
<text x="117.3" y="108.8">XOUT</text>
<text x="152.4" y="108.8">GPIO22</text>
<text x="152.4" y="111.4">GPIO23</text>
<text x="152.4" y="113.9">GPIO24</text>
<text x="182.5" y="108.6" transform="rotate(-90 182.5 108.6)">470</text>
<text x="183.7" y="113.1" transform="rotate(-90 183.7 113.1)">R9</text>
<text x="185" y="108.6" transform="rotate(-90 185 108.6)">470</text>
<text x="186.3" y="113.7" transform="rotate(-90 186.3 113.7)">R14</text>
<text x="187.6" y="108.6" transform="rotate(-90 187.6 108.6)">470</text>
<text x="188.8" y="113.7" transform="rotate(-90 188.8 113.7)">R13</text>
<text x="25.4" y="119">C17</text>
<text x="29.7" y="115.2">VI</text>
<text x="35.2" y="118.9" transform="rotate(-90 35.2 118.9)">GND</text>
<text x="36.2" y="115.2">VO</text>
<text x="50.8" y="119">C18</text>
<text x="117.3" y="119">SWCLK</text>
<text x="152.4" y="116.4">GPIO25</text>
<text x="25.4" y="121.5">22uF</text>
<text x="50.8" y="121.5">22uF</text>
<text x="97" y="125.3">GND</text>
<text x="117.3" y="121.5">SWD</text>
<text x="146.6" y="121.5">GPIO26_ADC0</text>
<text x="146.6" y="124.1">GPIO27_ADC1</text>
<text x="176.1" y="121.4" transform="rotate(-90 176.1 121.4)">GND</text>
<text x="182.5" y="123.3" transform="rotate(-90 182.5 123.3)">D3</text>
<text x="185" y="123.3" transform="rotate(-90 185 123.3)">D2</text>
<text x="187.6" y="123.3" transform="rotate(-90 187.6 123.3)">D1</text>
<text x="117.3" y="129.1">TESTEN</text>
<text x="139.3" y="131.6" transform="rotate(-90 139.3 131.6)">GND</text>
<text x="146.6" y="126.6">GPIO28_ADC2</text>
<text x="146.6" y="129.1">GPIO29_ADC3</text>
<text x="32.3" y="134.2">GND</text>
<text x="81.6" y="132.9">+3.3VA +3.3V</text>
<text x="109.7" y="136.8">GND</text>
<text x="140.6" y="135.5">U1</text>
<text x="87.2" y="142.2" transform="rotate(-90 87.2 142.2)">100nF</text>
<text x="93.6" y="142.2" transform="rotate(-90 93.6 142.2)">100nF</text>
<text x="136.4" y="143.1">GND</text>
<text x="140" y="141.8">+3.3VA</text>
<text x="140.6" y="138">RP2040</text>
<text x="150.7" y="141.8">+3.3V</text>
<text x="13.2" y="148.2">Conn_01x03</text>
<text x="17.9" y="145.6">J5</text>
<text x="155.9" y="146.9">U6</text>
<text x="155.9" y="149.5">MS9280</text>
<text x="24.4" y="153.3">100nF</text>
<text x="26.6" y="155.8">C20</text>
<text x="39.3" y="154.5">27</text>
<text x="51.4" y="154.5">270</text>
<text x="83.1" y="154.5">GND</text>
<text x="89.4" y="154.5">GND</text>
<text x="100.3" y="154.5">10</text>
<text x="135.1" y="154.5">AIN</text>
<text x="159.6" y="154.5">CLK</text>
<text x="38.7" y="157.1">R11</text>
<text x="51.4" y="157.1">R10</text>
<text x="99.7" y="157.1">R12</text>
<text x="135.1" y="158.3">VREF</text>
<text x="144.4" y="156.6" transform="rotate(-90 144.4 156.6)">AVDD</text>
<text x="154.5" y="158" transform="rotate(-90 154.5 158)">DRVDD</text>
<text x="160.6" y="159.6">D0</text>
<text x="23.4" y="164.7">GND</text>
<text x="49.7" y="166">+</text>
<text x="103.1" y="167.2">100nF</text>
<text x="135.1" y="166">REFTS</text>
<text x="135.1" y="163.4">REFTF</text>
<text x="160.6" y="162.2">D1</text>
<text x="160.6" y="164.7">D2</text>
<text x="160.6" y="167.2">D3</text>
<text x="16.8" y="171">+3.3VA</text>
<text x="25.9" y="173.6">U5C</text>
<text x="49.5" y="171">COS722SR</text>
<text x="52.7" y="173.6">U5A</text>
<text x="104.4" y="172.3">10uF</text>
<text x="105.3" y="169.8">C24</text>
<text x="135.1" y="168.5">REFBF</text>
<text x="135.1" y="171">REFBS</text>
<text x="160.6" y="169.8">D4</text>
<text x="160.6" y="172.3">D5</text>
<text x="22.9" y="176.1">COS722SR</text>
<text x="24.3" y="178.7">V+</text>
<text x="28.8" y="178.7">V-</text>
<text x="105.3" y="174.9">C23</text>
<text x="135.1" y="178.7">REFSENSE</text>
<text x="160.6" y="177.4">D7</text>
<text x="160.6" y="179.9">D8</text>
<text x="160.6" y="174.9">D6</text>
<text x="20.6" y="181.2">100nF</text>
<text x="22.8" y="183.7">C19</text>
<text x="70.7" y="180.8" transform="rotate(-90 70.7 180.8)">5.1k</text>
<text x="71.1" y="181.2">R31</text>
<text x="77.1" y="185.4" transform="rotate(-90 77.1 185.4)">1uF</text>
<text x="79.6" y="185.4" transform="rotate(-90 79.6 185.4)">C21</text>
<text x="82.1" y="185.4" transform="rotate(-90 82.1 185.4)">100nF</text>
<text x="84.7" y="185.4" transform="rotate(-90 84.7 185.4)">C22</text>
<text x="87.2" y="185.4" transform="rotate(-90 87.2 185.4)">1uF</text>
<text x="101.2" y="181.6" transform="rotate(-90 101.2 181.6)">C26</text>
<text x="103.7" y="181.6" transform="rotate(-90 103.7 181.6)">100nF</text>
<text x="117.7" y="181.6" transform="rotate(-90 117.7 181.6)">C25</text>
<text x="120.2" y="181.6" transform="rotate(-90 120.2 181.6)">100nF</text>
<text x="125" y="185">GND</text>
<text x="135.1" y="182.5">CLAMP</text>
<text x="135.1" y="185">CLAMPIN</text>
<text x="160.6" y="182.5">D9</text>
<text x="33.5" y="187.6">GND</text>
<text x="70.7" y="189.7" transform="rotate(-90 70.7 189.7)">5.1k</text>
<text x="71.1" y="190.1">R8</text>
<text x="135.1" y="188.8">MODE</text>
<text x="144.4" y="191.3" transform="rotate(-90 144.4 191.3)">AVSS</text>
<text x="154.5" y="191.3" transform="rotate(-90 154.5 191.3)">DRVSS</text>
<text x="154.9" y="188.8">TRISTATE</text>
<text x="158.6" y="191.4">STBY</text>
<text x="159.6" y="186.3">OTR</text>
<text x="47.1" y="193.9">+</text>
<text x="99.6" y="195.2">GND</text>
<text x="116.1" y="196.4">GND</text>
<text x="150.4" y="197.7">GND</text>
<text x="168.1" y="195.2">GND</text>
<text x="39.9" y="200.3">GND</text>
<text x="47" y="199">COS722SR</text>
<text x="50.1" y="201.5">U5B</text>
<text x="78" y="199">GND</text>
</g>
<g font-size="1.8" fill="#0000c2">
<text x="189.2" y="21.3" transform="rotate(-90 189.2 21.3)">44</text>
<text x="130.8" y="29.2" transform="rotate(-90 130.8 29.2)">pin</text>
<text x="130.8" y="25.1" transform="rotate(-90 130.8 25.1)">45</text>
<text x="189.2" y="25.3" transform="rotate(-90 189.2 25.3)">pin</text>
<text x="130.8" y="34.5" transform="rotate(-90 130.8 34.5)">near</text>
<text x="189.2" y="35.3" transform="rotate(-90 189.2 35.3)">1uF</text>
<text x="189.2" y="30.7" transform="rotate(-90 189.2 30.7)">near</text>
<text x="130.8" y="39.1" transform="rotate(-90 130.8 39.1)">1uF</text>
</g>
<g font-size="1.8" fill="#a90000">
<text x="40.7" y="26.4">A4</text>
<text x="40.6" y="34">B5</text>
<text x="40.7" y="31.5">A5</text>
<text x="40.6" y="41.7">B7</text>
<text x="40.7" y="39.1">A7</text>
<text x="40.6" y="46.7">B6</text>
<text x="40.7" y="44.2">A6</text>
<text x="133.1" y="47.7" transform="rotate(-90 133.1 47.7)">45</text>
<text x="135.6" y="47.7" transform="rotate(-90 135.6 47.7)">23</text>
<text x="140.7" y="47.1" transform="rotate(-90 140.7 47.1)">1</text>
<text x="143.3" y="47.7" transform="rotate(-90 143.3 47.7)">48</text>
<text x="145.8" y="47.7" transform="rotate(-90 145.8 47.7)">43</text>
<text x="148.3" y="47.7" transform="rotate(-90 148.3 47.7)">44</text>
<text x="113.6" y="51.8">26</text>
<text x="161.2" y="51.8">2</text>
<text x="198" y="51.8">1</text>
<text x="40.6" y="56.9">B8</text>
<text x="40.7" y="54.4">A8</text>
<text x="113.6" y="59.4">47</text>
<text x="161.2" y="54.4">3</text>
<text x="161.2" y="56.9">4</text>
<text x="161.2" y="59.4">5</text>
<text x="198" y="54.4">2</text>
<text x="198" y="56.9">3</text>
<text x="198" y="59.4">4</text>
<text x="21.3" y="63.5" transform="rotate(-90 21.3 63.5)">S1</text>
<text x="29" y="63.5" transform="rotate(-90 29 63.5)">A1</text>
<text x="113.6" y="62">46</text>
<text x="161.2" y="62">6</text>
<text x="161.2" y="64.5">7</text>
<text x="187.9" y="62">1</text>
<text x="187.9" y="64.5">2</text>
<text x="198" y="62">5</text>
<text x="84.8" y="66.7" transform="rotate(-90 84.8 66.7)">8</text>
<text x="93.3" y="69.6">1</text>
<text x="113.6" y="69.6">56</text>
<text x="161.2" y="67.1">8</text>
<text x="161.2" y="69.6">9</text>
<text x="187.9" y="67.1">3</text>
<text x="187.9" y="69.6">4</text>
<text x="93.3" y="77.2">2</text>
<text x="93.3" y="74.7">5</text>
<text x="93.3" y="72.1">6</text>
<text x="113.6" y="74.7">53</text>
<text x="113.6" y="77.2">55</text>
<text x="160.6" y="72.1">11</text>
<text x="160.6" y="74.7">12</text>
<text x="160.6" y="77.2">13</text>
<text x="177.7" y="72.1">1</text>
<text x="177.7" y="74.7">2</text>
<text x="177.7" y="77.2">3</text>
<text x="187.9" y="72.1">5</text>
<text x="93.3" y="79.8">3</text>
<text x="93.3" y="82.3">7</text>
<text x="113.6" y="82.3">51</text>
<text x="113.6" y="79.8">54</text>
<text x="160.6" y="79.8">14</text>
<text x="160.6" y="82.3">15</text>
<text x="177.7" y="79.8">4</text>
<text x="177.7" y="82.3">5</text>
<text x="27.2" y="84.8">3</text>
<text x="39.9" y="84.8">2</text>
<text x="84.8" y="89.6" transform="rotate(-90 84.8 89.6)">4</text>
<text x="113.6" y="84.8">52</text>
<text x="160.6" y="84.8">16</text>
<text x="160.6" y="87.4">17</text>
<text x="160.6" y="89.9">18</text>
<text x="184.7" y="89.9">1</text>
<text x="191.5" y="87.1" transform="rotate(-90 191.5 87.1)">3</text>
<text x="212" y="89.9">1</text>
<text x="34" y="92.1" transform="rotate(-90 34 92.1)">1</text>
<text x="160.6" y="92.5">27</text>
<text x="160.6" y="95">28</text>
<text x="191.5" y="94.7" transform="rotate(-90 191.5 94.7)">2</text>
<text x="212" y="92.5">2</text>
<text x="212" y="95">3</text>
<text x="105.2" y="100.4" transform="rotate(-90 105.2 100.4)">3</text>
<text x="113.6" y="97.5">20</text>
<text x="160.6" y="97.5">29</text>
<text x="160.6" y="100.1">30</text>
<text x="100.3" y="102.6">2</text>
<text x="105.2" y="106.8" transform="rotate(-90 105.2 106.8)">1</text>
<text x="109.1" y="102.6">4</text>
<text x="113.6" y="107.7">21</text>
<text x="160.6" y="102.6">31</text>
<text x="160.6" y="105.2">32</text>
<text x="160.6" y="107.7">34</text>
<text x="160.6" y="110.2">35</text>
<text x="160.6" y="112.8">36</text>
<text x="27.2" y="114">3</text>
<text x="39.9" y="114">2</text>
<text x="113.6" y="117.9">24</text>
<text x="160.6" y="115.3">37</text>
<text x="34" y="121.4" transform="rotate(-90 34 121.4)">1</text>
<text x="113.6" y="120.4">25</text>
<text x="160.6" y="120.4">38</text>
<text x="160.6" y="122.9">39</text>
<text x="160.6" y="125.5">40</text>
<text x="113.6" y="128">19</text>
<text x="160.6" y="128">41</text>
<text x="138.2" y="135.3" transform="rotate(-90 138.2 135.3)">57</text>
<text x="21.5" y="156">1</text>
<text x="21.5" y="153.4">2</text>
<text x="21.5" y="150.9">3</text>
<text x="132" y="153.4">27</text>
<text x="143.3" y="151.2" transform="rotate(-90 143.3 151.2)">28</text>
<text x="153.4" y="150.6" transform="rotate(-90 153.4 150.6)">2</text>
<text x="163.8" y="153.4">15</text>
<text x="47.6" y="159.8">2</text>
<text x="132" y="157.2">26</text>
<text x="164.4" y="158.5">3</text>
<text x="164.4" y="161">4</text>
<text x="47.6" y="164.8">3</text>
<text x="60.3" y="162.3">1</text>
<text x="132" y="164.8">21</text>
<text x="132" y="162.3">22</text>
<text x="132" y="167.4">24</text>
<text x="164.4" y="163.6">5</text>
<text x="164.4" y="166.1">6</text>
<text x="132" y="169.9">25</text>
<text x="164.4" y="168.7">7</text>
<text x="164.4" y="171.2">8</text>
<text x="164.4" y="173.7">9</text>
<text x="21.5" y="177.5">8</text>
<text x="32.9" y="177.5">4</text>
<text x="132" y="177.5">18</text>
<text x="163.8" y="178.8">11 D8</text>
<text x="163.8" y="176.3">10</text>
<text x="163.8" y="178.8">11</text>
<text x="132" y="181.4">19</text>
<text x="132" y="183.9">20</text>
<text x="163.8" y="181.4">12</text>
<text x="163.8" y="185.2">13</text>
<text x="45" y="187.7">6</text>
<text x="57.7" y="190.2">7</text>
<text x="132" y="187.7">23</text>
<text x="163.8" y="187.7">16</text>
<text x="163.8" y="190.2">17</text>
<text x="45" y="192.8">5</text>
<text x="143.3" y="193.7" transform="rotate(-90 143.3 193.7)">1</text>
<text x="153.4" y="194.4" transform="rotate(-90 153.4 194.4)">14</text>
</g>
<g font-size="1.8" fill="#989898">
<text x="94.8" y="40.7" transform="rotate(-90 94.8 40.7)">R6</text>
<text x="97.4" y="41" transform="rotate(-90 97.4 41)">dnf</text>
</g>
<g font-size="1.8" fill="#0f0f0f">
<text x="163.8" y="100">D0</text>
<text x="163.8" y="97.4">CLK</text>
<text x="163.8" y="105.1">D2</text>
<text x="163.8" y="107.6">D3</text>
<text x="163.8" y="102.5">D1</text>
<text x="163.8" y="110.1">D4</text>
<text x="163.8" y="112.7">D5</text>
<text x="163.8" y="115.2">D6</text>
<text x="163.8" y="125.4">D9</text>
<text x="163.8" y="122.8">D8</text>
<text x="163.8" y="120.3">D7</text>
<text x="163.8" y="127.9">OTR</text>
<text x="164.4" y="158.5">3 D0</text>
<text x="164.4" y="163.6">5 D2</text>
<text x="164.4" y="166.1">6 D3</text>
<text x="164.4" y="168.7">7 D4</text>
<text x="164.4" y="171.2">8 D5</text>
<text x="164.4" y="173.7">9 D6</text>
</g>
</svg>
